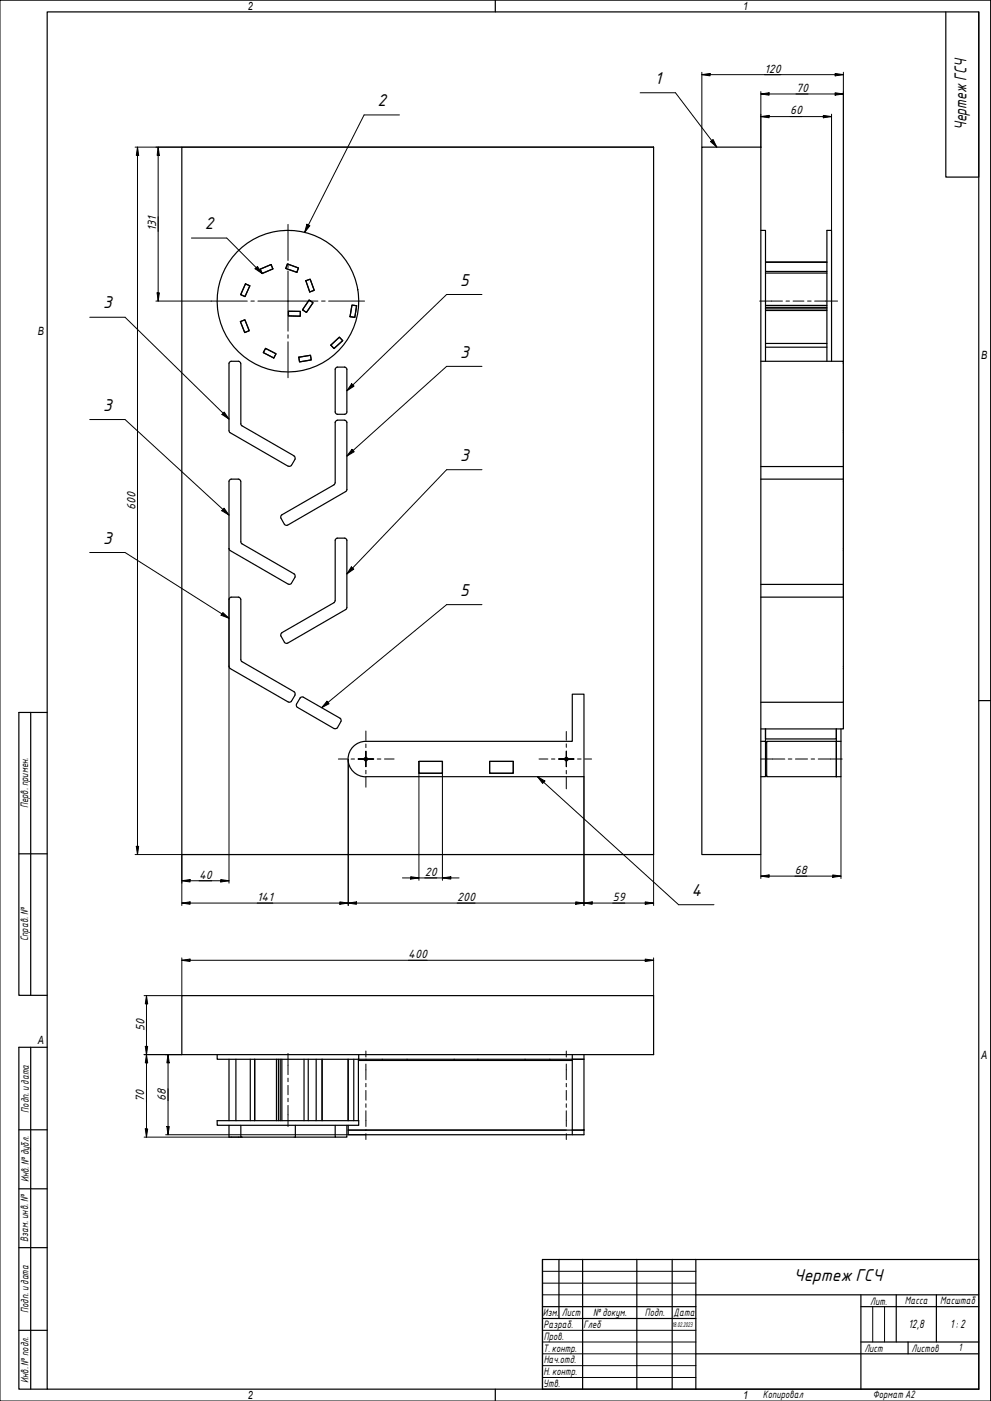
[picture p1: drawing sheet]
<svg xmlns="http://www.w3.org/2000/svg" width="420mm" height="594mm" viewBox="0 0 420 594" stroke-linecap="round" stroke-linejoin="round" font-family="sans-serif">
<g fill="none" stroke="#000" stroke-width=".51">
<path d="M77.1 62.4h200v300h-200zM297.6 62.4h25v300h-25zM322.6 97.7h1.9v55.5M110.3 114.1l4.6-1.9 .8 1.8-4.6 2zM121.9 111.9l4.7 1.7-.7 1.9-4.7-1.7zM129.7 119l1.8-.6 1.7 4.7-1.9 .7zM324.5 115.8h26.1M324.5 111.1h26.1M324.5 115.1h26.1M324.5 111.2h26.1M101.9 136.4l1.9-.8 1.9 4.6-1.9 .8zM104.1 120.4l1.8 .8-2 4.6-1.9-.9z"/>
<path d="M122.3 132l5 .1v2l-5-.1zM131.1 127.2l1.6 1.2-2.8 4.1-1.6-1.1zM149.2 129.4l2 .2-.8 5-2-.3zM324.5 131h26.1M324.5 131.7h26.1M324.5 129.5h26.1M324.5 130.3h26.1M98.1 153.2l-.7 .3-.3 .7 .1 28.9 25 14.6h.8l.6-.4M98.1 153.2h3M101.1 153.2l.7 .3 .2 .7 .1 25.5M112.6 147.7l4.4 2.3-.9 1.8-4.5-2.3zM126.7 151.5l4.9-.8 .4 1.9-5 .9z"/>
<path d="M140.3 146.3l3.6-3.3 1.4 1.4-3.7 3.4zM146.1 155.7l.7 .3 .3 .7v18l-.3 .7-.7 .3M146.1 155.7h-3l-.9 .6-.1 18.4 .6 .9 3.4 .1M322.6 153.2h35v44.6h-35M324.5 147.2h26.1M324.5 145.6h26.1M350.6 153.2v-55.5h2v55.5M102.1 179.7l.5 .9 22.1 12.7M142.1 179.2v25.5M146.1 178.2l.7 .3 .3 .7M146.1 178.2l-3.4 .1-.6 .9M147.1 179.2v28.4"/>
<path d="M124.7 193.4l.5 1-1.6 2.9M357.6 197.8v50h-35M98.1 203.2l-.7 .3-.3 .7 .1 28.9 25 14.6 1.1-.1 1.8-2.9v-.7l-.4-.6M98.1 203.2h3M101.1 203.2l.7 .3 .2 .7 .1 25.5M142 204.7l-.4 .9-22.2 12.7-.4 1 1.6 3M147.1 207.6l-.5 .8-24.6 14.3M322.6 203.2h35M102.1 229.7l.5 .9 22.1 12.8M120.6 222.3l.6 .5 .7-.1M146.1 228.2l.7 .3 .3 .7v28.4M146.1 228.2l-3.4 .1-.6 .9v25.5"/>
<path d="M98.1 253.2l-.7 .3-.3 .7v28.4l.5 .8M98.1 253.2h3M101.1 253.2l.7 .3 .3 .7 .1 26 22.5 13.1M142 254.7l-.4 .9-22.2 12.7-.4 1.1 1.6 2.9 .6 .5 .7-.1M147.1 257.6l-.5 .9-24.6 14.2M322.6 253.2h35M357.6 247.8v50h-35M97.6 283.5l24.6 14.2 1.1-.1 1.8-2.9M124.7 293.3l.4 .6-.1 .8M127.3 295.9l-1.6 2.7 .1 1.1 15.9 9.3M127.3 296l.6-.5 .7 .1 15.6 9M357.6 297.8v11.3h-35"/>
<path d="M144.2 304.6l.4 .6-.1 .7M144.5 306l-1.7 2.8-1.1 .1M155.1 314.4a7.5 7.5 0 0 0-7.5 7.5 7.5 7.5 0 0 0 7.5 7.5M155.1 314.4h87.5v-20h5v34.9h-92.5M322.6 314.4h1.9v14.9h-1.9M324.5 314.4v-5.3v4.2h30.1v-4.2v5.3h2v14.9h-2M324.5 314.9h.6M325.1 314.4h29.5v14.9h-29.5zM354.6 314.4v14.9M356.6 309.1v5.3M177.6 322.9h10v5h-10zM207.6 322.9h10v5h-10z"/>
<path d="M324.5 328.8h.6M77.1 422.2h200v25h-200zM92.1 447.2v2h60v-2M97.1 449.2v26M100 449.2v26M106.1 449.2v26M107.9 449.2v26M108 449.2v26M117.2 449.2v26M118 449.2v26M118.8 449.2v26M119.5 449.2v26"/>
<path d="M128.9 449.2v26M130.7 449.2v26M134 449.2v26M136.5 449.2v26M136.6 449.2v26M147.6 449.2v26M150 449.2v26M152 449.2v26M152 449.7h90.6M162.1 449.2v.5M172.6 449.2v.5M192.6 449.2v.5"/>
<path d="M202.6 449.2v.5M222.6 449.2v.5M233.1 449.2v.5M242.6 449.2h5v30h-5zM242.6 447.2v2M247.6 447.2v2h-95.5M92.1 475.2h60v2h-60zM97.1 477.2v5h5M102.1 477.2v5h23.1M125.2 477.2v5M142.1 477.2v5h5v-5M147.6 479.2v2h100v-2"/>
<path d="M147.6 477.2v2M147.6 479.2h92.5M155.1 479.2h92.5M242.6 479.2v2M125.2 482.2h16.9"/>
<circle cx="122.1" cy="127.7" r="30"/>
<circle cx="155.1" cy="321.9" r=".73"/>
<circle cx="240.1" cy="321.9" r=".73"/>
</g>
<g fill="none" stroke="#000" stroke-width=".51">
<path d="M230 534.1h185v55h-185zM237 534.1v25M247 534.1v55M270 534.1v55M285 534.1v55M295 534.1v55M230 554.1h65M230 559.1h65M295 549.1h120M365 554.1h50M365 549.1v40M380 549.1v20"/>
<path d="M397 549.1v20M295 574.1h120M365 569.1h50M385 569.1v5"/>
</g>
<path d="M230 539.1h65M230 544.1h65M230 549.1h65M370 554.1v15M375 554.1v15M230 564.1h65M230 569.1h65M230 574.1h65M230 579.1h65M230 584.1h65" fill="none" stroke="#000" stroke-width=".42"/>
<path d="M20 5.1h395v584h-395zM210 .1v5M415 297.1h5M210 589.1v5" fill="none" stroke="#000" stroke-width=".51"/>
<path d="M0 .1h420v594h-420z" fill="none" stroke="#000" stroke-width=".42"/>
<g fill="none" stroke="#000" stroke-width=".42">
<path d="M297.6 31.7l3.5-.5v1zM297.6 31.7h60M297.6 30.6v31.8M322.6 39.8l3.5-.5v1.1zM322.6 38.8v23.6M322.6 39.8h35M354.1 31.2l3.5 .5-3.5 .5zM354.1 39.3l3.5 .5-3.5 .6zM357.6 30.6v223.6M322.6 49.4l3.5-.5v1zM322.6 49.4h30M349.1 48.9l3.5 .5-3.5 .5z"/>
<path d="M352.6 48.4v49.3M57.3 62.4h219.8M58.3 62.4l.5 3.5h-1zM58.3 62.4v300M67.1 62.4l.5 3.5h-1zM67.1 62.4v65.3M66.1 127.7h23.5M66.6 124.2h1l-.5 3.5zM97.1 232.6v141.9M147.6 322v62M177.6 327.9v45.4M187.6 327.9v45.4"/>
<path d="M247.6 329.3v54.7M356.6 329.3v43.2M57.8 358.9h1l-.5 3.5zM57.3 362.4h219.8v21.6M77.1 373.5l3.5-.5v1zM77.1 362.4v21.6M77.1 373.5h20M93.6 373l3.5 .5-3.5 .5zM170.6 372.3h24M174.1 371.8l3.5 .5-3.5 .5zM187.6 372.3l3.5-.5v1zM322.6 371.5l3.5-.5v1z"/>
<path d="M322.6 371.5h34M322.6 362.4v10.1M353.1 371l3.5 .5-3.5 .5zM77.1 382.9l3.5-.5v1zM77.1 382.9h200M144.1 382.4l3.5 .5-3.5 .5zM147.6 382.9l3.5-.5v1zM244.1 382.4l3.5 .5-3.5 .5zM247.6 382.9l3.5-.5v1zM273.6 382.4l3.5 .5-3.5 .5zM77.1 407.2l3.5-.5v1zM77.1 407.2h200"/>
<path d="M77.1 406.2v16h-16M273.6 406.7l3.5 .5-3.5 .5zM277.1 406.2v16M62.1 422.2l.5 3.5h-1zM62.1 422.2v60M61.1 447.2h16M61.6 443.7h1l-.5 3.5zM62.1 447.2l.5 3.5h-1zM71.2 447.2l.6 3.5h-1.1zM71.2 447.2v34M61.6 478.7h1l-.5 3.5zM70.7 477.7h1.1l-.6 3.5z"/>
<path d="M61.1 482.2h41.5M70.2 481.2h84.8"/>
</g>
<g fill="#000">
<path d="M297.6 31.7l3.5-.5v1z" fill-rule="evenodd"/>
<path d="M322.6 39.8l3.5-.5v1.1z" fill-rule="evenodd"/>
<path d="M354.1 31.2l3.5 .5-3.5 .5z" fill-rule="evenodd"/>
<path d="M322.6 49.4l3.5-.5v1z" fill-rule="evenodd"/>
<path d="M349.1 48.9l3.5 .5-3.5 .5z" fill-rule="evenodd"/>
<path d="M354.1 39.3l3.5 .5-3.5 .6z" fill-rule="evenodd"/>
<path d="M58.3 62.4l.5 3.5h-1z" fill-rule="evenodd"/>
<path d="M67.1 62.4l.5 3.5h-1z" fill-rule="evenodd"/>
<path d="M66.6 124.2h1l-.5 3.5z" fill-rule="evenodd"/>
<path d="M57.8 358.9h1l-.5 3.5z" fill-rule="evenodd"/>
<path d="M77.1 373.5l3.5-.5v1z" fill-rule="evenodd"/>
<path d="M93.6 373l3.5 .5-3.5 .5z" fill-rule="evenodd"/>
<path d="M174.1 371.8l3.5 .5-3.5 .5z" fill-rule="evenodd"/>
<path d="M187.6 372.3l3.5-.5v1z" fill-rule="evenodd"/>
<path d="M322.6 371.5l3.5-.5v1z" fill-rule="evenodd"/>
<path d="M353.1 371l3.5 .5-3.5 .5z" fill-rule="evenodd"/>
<path d="M77.1 382.9l3.5-.5v1z" fill-rule="evenodd"/>
<path d="M144.1 382.4l3.5 .5-3.5 .5z" fill-rule="evenodd"/>
<path d="M147.6 382.9l3.5-.5v1z" fill-rule="evenodd"/>
<path d="M244.1 382.4l3.5 .5-3.5 .5z" fill-rule="evenodd"/>
<path d="M247.6 382.9l3.5-.5v1z" fill-rule="evenodd"/>
<path d="M273.6 382.4l3.5 .5-3.5 .5z" fill-rule="evenodd"/>
<path d="M77.1 407.2l3.5-.5v1z" fill-rule="evenodd"/>
<path d="M273.6 406.7l3.5 .5-3.5 .5z" fill-rule="evenodd"/>
<path d="M62.1 422.2l.5 3.5h-1z" fill-rule="evenodd"/>
<path d="M61.6 443.7h1l-.5 3.5z" fill-rule="evenodd"/>
<path d="M62.1 447.2l.5 3.5h-1z" fill-rule="evenodd"/>
<path d="M71.2 447.2l.6 3.5h-1.1z" fill-rule="evenodd"/>
<path d="M61.6 478.7h1l-.5 3.5z" fill-rule="evenodd"/>
<path d="M70.7 477.7h1.1l-.6 3.5z" fill-rule="evenodd"/>
</g>
<path d="M401 5.1v70h14v-70M13 302.1v120M20 302.1h-12v120h12M8 362h12M13 444.1v145M20 444.1h-12v145h12M8 479.1h12M8 504.1h12M8 529.1h12M8 564.1h12" fill="none" stroke="#000" stroke-width=".51"/>
<g fill="none" stroke="#000" stroke-width=".42">
<path d="M122.1 95.2v15.3M122.1 111.9v1.5M122.1 114.9v25.5M89.6 127.7h15.2M106.4 127.7h1.4M109.3 127.7h25.5M136.3 127.7h1.6M139.3 127.7h15.3M122.1 142v1.4M122.1 144.9v15.3M155.1 318.5v3.4v-3.3M155.1 310v4"/>
<path d="M155.1 315.5v1.5M240.1 318.4v3.5v-3.3M240.1 310.2v3.7M240.1 315.4v1.5M143.4 321.9h3.9M148.8 321.9h1.5M151.8 321.9h3.3h-3.3M155.1 325.1v-3.2v3.3M155.1 326.6v1.5M155.1 329.7v4.1M158.4 321.9h-3.3h3.4M160 321.9h1.5"/>
<path d="M163 321.9h4.1M228.5 321.9h3.8M233.8 321.9h1.5M236.8 321.9h3.3h-3.2M240.1 325.1v-3.2v3.3M240.1 326.7v1.4M240.1 329.7v4.8M243.3 321.9h-3.2h3.3M244.9 321.9h1.5M247.9 321.9h2.9"/>
</g>
<g fill="none" stroke="#000" stroke-width=".42">
<path d="M322.1 127.7h9.6M333.2 127.7h1.5M336.2 127.7h4.7M342.4 127.7h1.5M345.4 127.7h9.7M322.6 321.9h10.1M334.2 321.9h1.5M337.2 321.9h5.2M343.9 321.9h1.5M346.9 321.9h10.2M122.1 446.7v9M122.1 457.2v1.5"/>
<path d="M155.1 445.7v2.5M155.1 451.2v6.7M155.1 459.4v1.5M240.1 445.7v2.5M240.1 451.2v6.7M240.1 459.4v1.5M122.1 460.2v4M122.1 465.7v1.5M122.1 468.7v9M155.1 462.4v4.1M155.1 468v1.6M155.1 471v6.7"/>
<path d="M240.1 462.4v4.1M240.1 468v1.6M240.1 471v6.7M155.1 480.7v2.5M240.1 480.7v2.5"/>
</g>
<g fill="none" stroke="#000" stroke-width=".42">
<path d="M271.4 39.3h15l17.5 23.1M169.4 48.7h-15l-25.2 49.8M301.2 60l1.1-.8 1.6 3.2zM130.1 95.1l1.3 .6-2.2 2.8zM81.2 100.9h14.9l15 15.1M108.1 114l1.1-1 1.9 3zM38 134.5h15l44.1 43.2M204.3 124.9h-14.9l-42.3 40.8M204.3 155.4h-14.9l-42.3 38M38 177.9h15l44.1 40.5M95.1 174.7l2 3-3-2zM149.1 162.7l1 1-3 2z"/>
<path d="M149.2 190.5l1 1.1-3.1 1.8zM204.3 199.2h-14.9l-42.3 44.2M95 215.5l2.1 2.9-3.1-1.8zM38 234.3h15l44.1 27.9M94.5 259.8l2.6 2.4-3.4-1.3zM149 240.4l1 .9-2.9 2.1zM204.3 256.4h-14.9l-53 43.7M138.6 297.3l.9 1.1-3.1 1.7zM227.9 329.3l3.1 1.9-.9 1zM227.9 329.3l59.8 54.3h15"/>
</g>
<g fill="#000">
<path d="M301.2 60l1.1-.8 1.6 3.2z" fill-rule="evenodd"/>
<path d="M130.1 95.1l1.3 .6-2.2 2.8z" fill-rule="evenodd"/>
<path d="M108.1 114l1.1-1 1.9 3z" fill-rule="evenodd"/>
<path d="M95.1 174.7l2 3-3-2z" fill-rule="evenodd"/>
<path d="M149.1 162.7l1 1-3 2z" fill-rule="evenodd"/>
<path d="M149.2 190.5l1 1.1-3.1 1.8z" fill-rule="evenodd"/>
<path d="M95 215.5l2.1 2.9-3.1-1.8z" fill-rule="evenodd"/>
<path d="M149 240.4l1 .9-2.9 2.1z" fill-rule="evenodd"/>
<path d="M94.5 259.8l2.6 2.4-3.4-1.3z" fill-rule="evenodd"/>
<path d="M138.6 297.3l.9 1.1-3.1 1.7z" fill-rule="evenodd"/>
<path d="M227.9 329.3l3.1 1.9-.9 1z" fill-rule="evenodd"/>
</g>
<g font-size="7">
<text x="277.6" y="35.6">1</text>
<text x="160.1" y="45">2</text>
<text x="409.8" y="55.2" transform="rotate(-90 409.8 55.2)">ЧертежГСЧ</text>
<text x="86.9" y="97.2">2</text>
<text x="195.1" y="121.1">5</text>
<text x="43.8" y="130.8">3</text>
<text x="195.1" y="151.6">3</text>
<text x="43.8" y="174.2">3</text>
<text x="195.1" y="195.4">3</text>
<text x="43.8" y="230.5">3</text>
<text x="195.1" y="252.6">5</text>
<text x="293.2" y="379.9">4</text>
<text x="336.6" y="543.3">Чертеж ГСЧ</text>
</g>
<g font-size="4.9">
<text x="324.1" y="30.8">120</text>
<text x="337.5" y="38.9">70</text>
<text x="335" y="48.5">60</text>
<text x="66.2" y="98.1" transform="rotate(-90 66.2 98.1)">131</text>
<text x="57.4" y="216.2" transform="rotate(-90 57.4 216.2)">600</text>
<text x="180.1" y="371.4">20</text>
<text x="337" y="370.6">68</text>
<text x="84.4" y="372.6">40</text>
<text x="109.1" y="382.1">141</text>
<text x="193.8" y="382.1">200</text>
<text x="259.8" y="382.1">59</text>
<text x="173.1" y="406.3">400</text>
<text x="61.2" y="437.2" transform="rotate(-90 61.2 437.2)">50</text>
<text x="61.2" y="467.3" transform="rotate(-90 61.2 467.3)">70</text>
<text x="70.4" y="466.8" transform="rotate(-90 70.4 466.8)">68</text>
<text x="385.2" y="563">12,8</text>
<text x="402.8" y="563.2">1: 2</text>
</g>
<g font-size="4.8">
<text x="105" y="4.1">2</text>
<text x="315" y="4.1">1</text>
<text x="16" y="142.1">B</text>
<text x="416" y="152.1">B</text>
<text x="16" y="442.6">A</text>
<text x="416" y="449.1">A</text>
<text x="105" y="593.1">2</text>
<text x="315" y="593.1">1</text>
</g>
<g font-size="4.4">
<text x="11.9" y="342.7" transform="rotate(-90 11.9 342.7)">Перв. примен.</text>
<text x="12" y="399.2" transform="rotate(-90 12 399.2)">Справ. №</text>
<text x="12.2" y="471.8" transform="rotate(-90 12.2 471.8)">Подп. идата</text>
<text x="12.2" y="501.3" transform="rotate(-90 12.2 501.3)">Инв. №дубл.</text>
<text x="12" y="526.5" transform="rotate(-90 12 526.5)">Взам. инв. №</text>
<text x="12.1" y="556.8" transform="rotate(-90 12.1 556.8)">Подп. идата</text>
<text x="369" y="553.2">Лит.</text>
<text x="383.7" y="553.1">Масса</text>
<text x="398.7" y="553.1">Масштаб</text>
<text x="230.2" y="558.1">Изм.</text>
<text x="230.4" y="563.2">Разраб.</text>
<text x="238.2" y="558.1">Лист</text>
<text x="247.4" y="563.2">Глеб</text>
<text x="251.5" y="558">№докум.</text>
<text x="273.4" y="558.2">Подп.</text>
<text x="285.6" y="558.2">Дата</text>
<text x="230.6" y="568.1">Пров.</text>
<text x="230.3" y="573.2">Т. контр.</text>
<text x="366.5" y="573.2">Лист</text>
<text x="386.5" y="573.2">Листов</text>
<text x="406.4" y="573.1">1</text>
<text x="230.5" y="578.1">Нач.отд.</text>
<text x="12.1" y="586.5" transform="rotate(-90 12.1 586.5)">Инв. №подл.</text>
<text x="230.4" y="583.2">Н. контр.</text>
<text x="230.3" y="588.2">Утв.</text>
<text x="323.5" y="592.8">Копировал</text>
<text x="370" y="592.7">Формат A2</text>
</g>
<text font-size="2.8" x="285" y="562.6">18.02.2023</text>
</svg>
